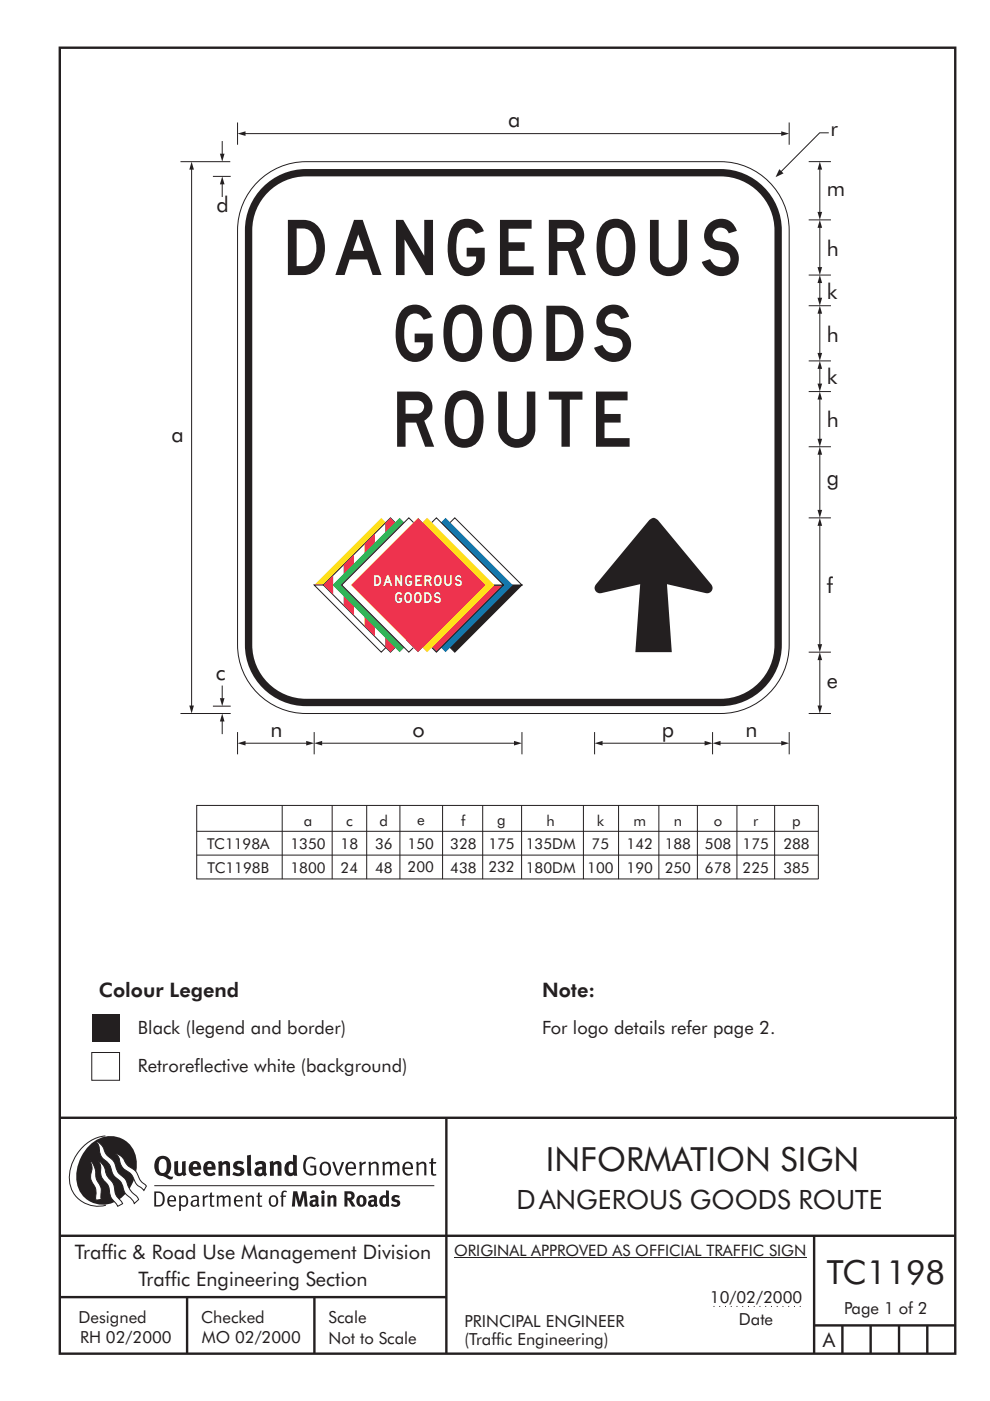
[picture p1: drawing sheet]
<svg xmlns="http://www.w3.org/2000/svg" width="210mm" height="297mm" viewBox="0 0 210 297" stroke-linecap="round" stroke-linejoin="round" font-family="sans-serif">
<path d="M12.7 10.1h189.9v276.9h-189.9zM12.7 237h190.3M94.7 236.9v50.1M12.7 262h190M172.7 262v25M172.7 281h30M178.7 281v6M184.7 281v6M190.7 281v6M196.7 281v6" fill="none" stroke="#231f20" stroke-width=".51"/>
<path d="M96.3 266.7h74.7" fill="none" stroke="#231f20" stroke-width=".21"/>
<path d="M19.5 223.2h5.9v5.8h-5.9z" fill-rule="evenodd" fill="#fff" stroke="#231f20" stroke-width=".21"/>
<path d="M19.5 215h5.9v5.9h-5.9z" fill="#231f20"/>
<path d="M151.3 277h19.2" fill="none" stroke="#231f20" stroke-width=".21" stroke-dasharray=".2 1" stroke-linecap="butt"/>
<path d="M12.7 275h82M39.7 275v12M66.7 275v12" fill="none" stroke="#231f20" stroke-width=".51"/>
<path d="M54.7 38.6a14.5 14.5 0 0 1 10.2-4.3h87.9a14.6 14.6 0 0 1 14.6 14.5v87.9a14.6 14.6 0 0 1-14.6 14.6h-87.9a14.6 14.6 0 0 1-14.5-14.6v-87.9a14.5 14.5 0 0 1 4.3-10.2z" fill="none" stroke="#231f20" stroke-width=".21"/>
<path d="M55.3 40.1a13 13 0 0 1 9.6-4.3h87.9a13 13 0 0 1 13 13v87.9a13 13 0 0 1-13 13h-87.9a13 13 0 0 1-13-13v-87.9a12.9 12.9 0 0 1 3.4-8.7z" fill-rule="evenodd" fill="#231f20"/>
<path d="M56.9 40.8a11.4 11.4 0 0 1 8-3.4h87.9a11.5 11.5 0 0 1 11.5 11.4v87.9a11.5 11.5 0 0 1-11.5 11.5h-87.9a11.5 11.5 0 0 1-11.4-11.5v-87.9a11.4 11.4 0 0 1 3.4-8z" fill-rule="evenodd" fill="#fff"/>
<path d="M175.8 28.2h-1.9l-8.3 8.3" fill="none" stroke="#231f20" stroke-width=".21"/>
<path d="M165.3 35.9l.9 .9-1.7 .8z" fill="#231f20"/>
<path d="M173.9 111.3v25.4" fill="none" stroke="#231f20" stroke-width=".21"/>
<g fill="#231f20">
<path d="M173.9 109.8l.5 1.7h-1z"/>
<path d="M173.4 136.6h1l-.5 1.7z"/>
</g>
<path d="M173.9 139.8v9.9" fill="none" stroke="#231f20" stroke-width=".21"/>
<g fill="#231f20">
<path d="M173.9 138.3l.5 1.7h-1z"/>
<path d="M173.4 149.6h1l-.5 1.7z"/>
</g>
<path d="M51.9 28.3h113.9" fill="none" stroke="#231f20" stroke-width=".21"/>
<g fill="#231f20">
<path d="M165.7 27.8l1.7 .5-1.7 .5z"/>
<path d="M50.4 28.3l1.7-.5v1z"/>
</g>
<path d="M167.4 26v4.7M171.5 138.3h4.7" fill="none" stroke="#231f20" stroke-width=".21"/>
<path d="M137.7 110.3a1.14 1.14 0 0 1 1.8 0l11.3 13.6a1.13 1.13 0 0 1 .2 1.3 1.13 1.13 0 0 1-1.3 .6l-8.2-1.9 1 14.4h-7.7l1-14.4-8.3 1.9a1.14 1.14 0 0 1-1.2-.6 1.14 1.14 0 0 1 .1-1.3z" fill-rule="evenodd" fill="#231f20"/>
<path d="M173.9 96.3v12M171.5 109.8h4.7" fill="none" stroke="#231f20" stroke-width=".21"/>
<g fill="#231f20">
<path d="M173.9 94.7l.5 1.7h-1z"/>
<path d="M173.4 108.1h1l-.5 1.7z"/>
</g>
<path d="M171.5 94.7h4.7M173.9 84.6v8.6" fill="none" stroke="#231f20" stroke-width=".21"/>
<g fill="#231f20">
<path d="M173.9 83l.5 1.7h-1z"/>
<path d="M173.4 93h1l-.5 1.7z"/>
</g>
<path d="M173.9 78.1v3.4M171.5 83h4.7" fill="none" stroke="#231f20" stroke-width=".21"/>
<g fill="#231f20">
<path d="M173.9 76.5l.5 1.7h-1z"/>
<path d="M173.4 81.3h1l-.5 1.7z"/>
</g>
<path d="M171.5 76.5h4.7M173.9 66.4v8.6" fill="none" stroke="#231f20" stroke-width=".21"/>
<g fill="#231f20">
<path d="M173.9 64.8l.5 1.7h-1z"/>
<path d="M173.4 74.8h1l-.5 1.7z"/>
</g>
<path d="M173.9 59.9v3.4M171.5 64.8h4.7" fill="none" stroke="#231f20" stroke-width=".21"/>
<g fill="#231f20">
<path d="M173.9 58.3l.5 1.7h-1z"/>
<path d="M173.4 63.1h1l-.5 1.7z"/>
</g>
<path d="M171.5 58.3h4.7M173.9 48.2v8.6" fill="none" stroke="#231f20" stroke-width=".21"/>
<g fill="#231f20">
<path d="M173.9 46.6l.5 1.7h-1z"/>
<path d="M173.4 56.6h1l-.5 1.7z"/>
</g>
<path d="M171.5 34.3h4.7M173.9 35.8v9.3" fill="none" stroke="#231f20" stroke-width=".21"/>
<g fill="#231f20">
<path d="M173.9 34.3l.5 1.7h-1z"/>
<path d="M173.4 44.9h1l-.5 1.7z"/>
</g>
<path d="M82.2 124h28.5l-14.2 14.3z" fill-rule="evenodd" fill="#231f20" stroke="#231f20" stroke-width=".21"/>
<path d="M82.2 124l14.3-14.2 14.2 14.2z" fill-rule="evenodd" fill="#fff" stroke="#231f20" stroke-width=".21"/>
<path d="M80.3 124l14.2-14.2 14.3 14.2-14.3 14.3z" fill-rule="evenodd" fill="#007ac2"/>
<path d="M78.3 124h28.5l-14.2 14.3z" fill-rule="evenodd" fill="#ee334e" stroke="#231f20" stroke-width=".21"/>
<path d="M78.4 124l14.2-14.2 14.2 14.2z" fill-rule="evenodd" fill="#fff" stroke="#231f20" stroke-width=".21"/>
<g fill="#ffdf1b">
<path d="M80.9 109.8l14.2 14.2h-28.5z"/>
<path d="M76.4 124l14.2-14.2 14.3 14.2-14.3 14.3z" fill-rule="evenodd"/>
</g>
<g fill="#fff" stroke="#231f20" stroke-width=".21">
<path d="M66.6 124h28.5l-14.2 14.3z" fill-rule="evenodd"/>
<path d="M68.6 124l14.2-14.2 14.3 14.2-14.3 14.3z" fill-rule="evenodd"/>
</g>
<path d="M68.6 124l2.1-2.1v4.2zM72.9 119.7l2.2-2.2v13l-2.2-2.2zM77.3 115.3l2.2-2.2v21.9l-2.2-2.2zM81.7 110.9l1.1-1.1 1.1 1.1v26.3l-1.1 1.1-1.1-1.1zM86.1 113.1l2.2 2.2v17.5l-2.2 2.2zM90.5 117.5l2.3 2.2v8.6l-2.3 2.2zM95 121.9l2.1 2.1-2.1 2.1z" fill-rule="evenodd" fill="#ee334e"/>
<path d="M70.5 124l14.3-14.2 14.2 14.2-14.2 14.3z" fill-rule="evenodd" fill="#2eb457"/>
<path d="M72.5 124l14.2-14.2 14.3 14.2-14.3 14.3z" fill-rule="evenodd" fill="#fff" stroke="#231f20" stroke-width=".21"/>
<path d="M74.4 124l14.3-14.2 14.2 14.2-14.2 14.3z" fill-rule="evenodd" fill="#ee334e"/>
<path d="M40.6 35.8v113.9" fill="none" stroke="#231f20" stroke-width=".21"/>
<g fill="#231f20">
<path d="M40.6 34.3l.5 1.7h-.9z"/>
<path d="M40.2 149.6h.9l-.5 1.7z"/>
</g>
<path d="M47.1 38.9v2.9" fill="none" stroke="#231f20" stroke-width=".21"/>
<path d="M47.1 37.4l.5 1.7h-1z" fill="#231f20"/>
<path d="M47.1 152.8v2.9" fill="none" stroke="#231f20" stroke-width=".21"/>
<path d="M47.1 151.3l.5 1.7h-1z" fill="#231f20"/>
<path d="M47.1 29.9v2.8" fill="none" stroke="#231f20" stroke-width=".21"/>
<path d="M46.6 32.6h1l-.5 1.7z" fill="#231f20"/>
<path d="M47.1 145.3v2.9" fill="none" stroke="#231f20" stroke-width=".21"/>
<path d="M46.6 148h1l-.5 1.7z" fill="#231f20"/>
<path d="M38.3 34.3h10.5M45.2 37.4h3.7M50.4 26v4.7M38.3 151.3h10.6M45.2 149.7h3.7M51.9 157.6h13.2M171.5 151.3h4.7" fill="none" stroke="#231f20" stroke-width=".21"/>
<g fill="#231f20">
<path d="M64.9 157.1l1.7 .5-1.7 .5z"/>
<path d="M50.4 157.6l1.7-.5v1z"/>
</g>
<path d="M50.4 155.2v4.7M66.6 155.2v4.7M68.2 157.6h41" fill="none" stroke="#231f20" stroke-width=".21"/>
<g fill="#231f20">
<path d="M109 157.1l1.7 .5-1.7 .5z"/>
<path d="M66.6 157.6l1.7-.5v1z"/>
</g>
<path d="M110.7 155.2v4.7M152.7 157.6h13.1" fill="none" stroke="#231f20" stroke-width=".21"/>
<g fill="#231f20">
<path d="M165.7 157.1l1.7 .5-1.7 .5z"/>
<path d="M151.1 157.6l1.7-.5v1z"/>
</g>
<path d="M127.7 157.6h21.9M151.1 155.2v4.7M167.4 155.2v4.7" fill="none" stroke="#231f20" stroke-width=".21"/>
<g fill="#231f20">
<path d="M149.4 157.1l1.7 .5-1.7 .5z"/>
<path d="M126.1 157.6l1.7-.5v1z"/>
</g>
<g fill="none" stroke="#231f20" stroke-width=".21">
<path d="M171.5 46.6h4.7M126.1 155.2v4.7M41.7 176.3h131.9M59.9 170.8v15.6M70.5 170.8v15.6M77.8 170.8v15.6M84.8 170.8v15.6M93.9 170.8v15.6M102.4 170.8v15.6M110.6 170.8v15.6M123.7 170.7v15.7M131.2 170.7v15.7"/>
<path d="M139.7 170.7v15.7M147.9 170.7v15.7M156.3 170.7v15.7M164.3 170.7v15.7M41.7 181.3h131.8M173.6 186.4h-131.9v-15.6h131.9v15.6"/>
</g>
<g fill="#231f20">
<path d="M64.9 245.6a1.61 1.61 0 0 1 2.1 0l-.2 .3a1.17 1.17 0 0 0-1.4-.2 1.17 1.17 0 0 0-.6 1.3 1.42 1.42 0 0 0 1.2 1.9l.7-.2v-1.2h-.8l-.1-.4h1.3v1.8a1.82 1.82 0 0 1-2.2 0 1.82 1.82 0 0 1-.6-2.1l.2-.7z" fill-rule="evenodd"/>
<path d="M68.2 246.5a1.77 1.77 0 0 0 .4 2.7 1.39 1.39 0 0 0 1.4-.5 1.39 1.39 0 0 0 .2-1.5 1.19 1.19 0 0 0-2-.7zM68.5 246.8a.83 .83 0 0 1 1 .1 .83 .83 0 0 1 .2 1 .75 .75 0 0 1-.6 1 .75 .75 0 0 1-.8-.8v-1z" fill-rule="evenodd"/>
<path d="M70.5 246.4l.4-.1 .8 2.4 .8-2.3h.5l-1.1 2.8h-.4z" fill-rule="evenodd"/>
<path d="M73.6 246.7a1.74 1.74 0 0 0 .5 2.5h.9l.5-.3-.2-.3a.89 .89 0 0 1-1.1 .2 .89 .89 0 0 1-.4-.9h1.7a1.15 1.15 0 0 0-.5-1.4 1.15 1.15 0 0 0-1.4 .2zM73.9 246.9a.67 .67 0 0 1 .9-.2 .67 .67 0 0 1 .3 .8h-1.3z" fill-rule="evenodd"/>
<path d="M76.2 246.4l.4-.1 .1 .4 .5-.4h.4l-.1 .5a.61 .61 0 0 0-.8 .6v1.8h-.4z" fill-rule="evenodd"/>
<path d="M78.1 246.4l.4-.1 .2 .4a.89 .89 0 0 1 .9-.4 .89 .89 0 0 1 .7 .7v2.2h-.4v-2.2l-.1-.2-.4-.1-.7 .4v2.1h-.5z" fill-rule="evenodd"/>
<path d="M81.1 246.4l.4-.1 .1 .4a.83 .83 0 0 1 .8-.4 .83 .83 0 0 1 .7 .5 .86 .86 0 0 1 .9-.5 .86 .86 0 0 1 .7 .7v2.2h-.4l-.1-2.3a.5 .5 0 0 0-.8 0l-.3 .2v2.1h-.4v-2.2l-.4-.3-.7 .4v2.1h-.4z" fill-rule="evenodd"/>
<path d="M85.7 246.7a1.74 1.74 0 0 0 .5 2.5h.9l.4-.3-.1-.3a.89 .89 0 0 1-1.1 .2 .89 .89 0 0 1-.5-.9h1.8a1.15 1.15 0 0 0-.5-1.4 1.15 1.15 0 0 0-1.4 .2zM86 246.9a.67 .67 0 0 1 .9-.2 .67 .67 0 0 1 .3 .8h-1.4z" fill-rule="evenodd"/>
<path d="M88.2 246.4l.5-.1 .1 .4a.89 .89 0 0 1 .9-.4 .89 .89 0 0 1 .7 .7v2.2h-.4v-2.2l-.1-.2-.3-.1-.8 .4v2.1h-.4z" fill-rule="evenodd"/>
<path d="M91.4 245.6l.5-.1v.9h.7l-.2 .3h-.6l.1 2.1 .1 .1h.5l.1 .3a.71 .71 0 0 1-1.2-.6v-1.9h-.3v-.3h.3z" fill-rule="evenodd"/>
<path d="M37 246.3l.8-.2v2a.46 .46 0 0 0 .2 .6 .46 .46 0 0 0 .6-.2v-2.2l.8-.2v2.4l.2 .5-.6 .4-.2-.3a1.03 1.03 0 0 1-1.2 .2 1.03 1.03 0 0 1-.6-1.1z" fill-rule="evenodd"/>
<path d="M40.4 246.6a1.64 1.64 0 0 0 0 2.3 1.64 1.64 0 0 0 2.3 0l-.4-.4a.78 .78 0 0 1-.9 .3 .78 .78 0 0 1-.5-.8h1.8a1.37 1.37 0 0 0-.6-1.6 1.37 1.37 0 0 0-1.7 .2zM41 246.9a.48 .48 0 0 1 .7-.1 .48 .48 0 0 1 .1 .6h-.9z" fill-rule="evenodd"/>
<path d="M43.5 246.6a1.65 1.65 0 0 0-.2 2 1.65 1.65 0 0 0 1.9 .7l.5-.4-.3-.4a.78 .78 0 0 1-.9 .3 .78 .78 0 0 1-.5-.8h1.7a1.37 1.37 0 0 0-.5-1.6 1.37 1.37 0 0 0-1.7 .2zM44.1 246.9a.48 .48 0 0 1 .6-.1 .48 .48 0 0 1 .2 .6h-.9z" fill-rule="evenodd"/>
<path d="M46.2 246.3l.8-.2 .1 .4a.95 .95 0 0 1 1-.3 .95 .95 0 0 1 .7 .8v2.3h-.8v-2.3l-.3-.2-.5 .3v2.2h-.8z" fill-rule="evenodd"/>
<path d="M49.6 246.5a1.73 1.73 0 0 1 2.1-.1l-.2 .6-.6-.2a.42 .42 0 0 0-.6 .2l.2 .3a1.23 1.23 0 0 1 1.4 1 1.47 1.47 0 0 1-2.3 .9l-.3-.2 .3-.6 .7 .3a.47 .47 0 0 0 .7-.3 .87 .87 0 0 0-1-.5l-.4-.2-.1-.4z" fill-rule="evenodd"/>
<path d="M54 246.6l.4 .6 .3-.2a.62 .62 0 0 1 .9 0v.4a1.21 1.21 0 0 0-1.3 .3 1.21 1.21 0 0 0-.2 1.3 1.19 1.19 0 0 0 1.7 .1l.5 .3 .4-.5-.3-.3v-1.4a.96 .96 0 0 0-1.3-1zM55 248l.6-.1v.7a.43 .43 0 0 1-.7 .1 .43 .43 0 0 1 .1-.7z" fill-rule="evenodd"/>
<path d="M57.1 246.3l.8-.2 .1 .4a.95 .95 0 0 1 1-.3 .95 .95 0 0 1 .7 .8v2.3h-.8v-2.3l-.3-.2-.5 .3v2.2h-.8z" fill-rule="evenodd"/>
<path d="M62.1 244.8l.1 1.5a1.29 1.29 0 0 0-1.4 .2 1.29 1.29 0 0 0-.5 1.3 1.24 1.24 0 0 0 .5 1.4 1.24 1.24 0 0 0 1.5-.1v.2h.8l-.1-4.3zM61.5 246.9l.4-.1 .3 .2v1.5l-.3 .1a.48 .48 0 0 1-.7-.4 1.52 1.52 0 0 1 .3-1.3z" fill-rule="evenodd"/>
<path d="M52.4 245l.8-.2 .2 4.5h-.8l-.1-.2z" fill-rule="evenodd"/>
</g>
<path d="M22.4 240.8a9 9 0 0 0-7.4 10.9 6.2 6.2 0 0 0 7.5 3.8M32.7 251.4h59.4" fill="none" stroke="#231f20" stroke-width=".21"/>
<path d="M19.1 242.7a5.7 5.7 0 0 1 6.5-1.4 5.7 5.7 0 0 1 3.4 5.7 8.6 8.6 0 0 1-6.2 8.3 5.7 5.7 0 0 1-6.6-7 9.9 9.9 0 0 1 2.9-5.6z" fill-rule="evenodd" fill="#231f20"/>
<path d="M24.4 244.5a3.1 3.1 0 0 1 2.3 2.2l.8 .7a3.2 3.2 0 0 1 2 2.4l.4 .6 1.2 1.1-.6 .9-.2-.3a3.5 3.5 0 0 1-1.9-2.1 3.8 3.8 0 0 0-2.1-2.1 3.5 3.5 0 0 1-1-2.3zM20.4 241.9a3.4 3.4 0 0 1 1.9 2.5l.7 .8a3.3 3.3 0 0 1 1.7 2.6 4.4 4.4 0 0 0 1.7 2l.3 .3a6.1 6.1 0 0 0 2.4 3.7l.3 .5-.9 .9a6.1 6.1 0 0 0-2-2.2l-.3-.8a3.6 3.6 0 0 0-1.9-2.8l-.6-1a3.6 3.6 0 0 0-1.9-2.8 3.7 3.7 0 0 1-.8-2.4zM21 246.1a3.4 3.4 0 0 1 1.5 2.7l.6 1a3.8 3.8 0 0 1 1.3 3.1l.4 .7 1.2 1.6-1 .6-.5-.8a3.2 3.2 0 0 1-1.3-2.8 4.3 4.3 0 0 0-1.4-2.2 4.7 4.7 0 0 1-.5-2.9zM19.2 246.1a5.1 5.1 0 0 1 1.2 3.7l.3 .7a3.1 3.1 0 0 1 .7 3l.1 .8-1.2 .2v-.8a3.5 3.5 0 0 0-.9-3.2 3.6 3.6 0 0 1 .1-2.6z" fill-rule="evenodd" fill="#fff" stroke="#231f20" stroke-width=".21"/>
<g fill="#231f20">
<path d="M33.3 245.5a2.51 2.51 0 0 0 .5 3.7l.7 .1a2.79 2.79 0 0 0 2 .7l.3-.5h-.6l-.7-.4a2.56 2.56 0 0 0 0-3.8 1.83 1.83 0 0 0-2.2 .2zM34 245.9a.87 .87 0 0 1 1 0 .87 .87 0 0 1 .4 .9v.4a1.17 1.17 0 0 1-.9 1.5l-.3-.1a2.38 2.38 0 0 1-.2-2.7z" fill-rule="evenodd"/>
<path d="M33.1 252.9v2.6a1.12 1.12 0 0 0 1.2-.3 1.12 1.12 0 0 0 .2-1.2l-.1-.5-.3-.4zM32.7 252.6h1.1a1.67 1.67 0 0 1 1.1 1.7 1.67 1.67 0 0 1-1.2 1.5h-1zM36 253.9l-.1 .5h1.1a.55 .55 0 0 0-.3-.6 .55 .55 0 0 0-.7 .1zM35.8 253.7a.95 .95 0 0 1 1.1-.1 .95 .95 0 0 1 .4 1.1h-1.4a.72 .72 0 0 0 .4 .8 .72 .72 0 0 0 .9-.2l.1 .3a1.15 1.15 0 0 1-1.5 0 1.15 1.15 0 0 1-.3-1.5zM38.4 254.1v1.2a.7 .7 0 0 0 .9 .1 .7 .7 0 0 0 .2-.9 .61 .61 0 0 0-.4-.7 .61 .61 0 0 0-.7 .3zM38 253.5l.3-.1v.4a.95 .95 0 0 1 1.3-.2 .95 .95 0 0 1 .3 1.2 .92 .92 0 0 1-.5 1 .92 .92 0 0 1-1-.2v1.1l-.4 .1zM40.9 254.8a.5 .5 0 0 0 .2 .8 .5 .5 0 0 0 .7-.4v-.6zM40.5 253.7a1 1 0 0 1 1.7 .3v1.4l.2 .2-.2 .3-.4-.3a.78 .78 0 0 1-1.3-.1 .78 .78 0 0 1 .8-1.1h.5a.58 .58 0 0 0-.3-.7 .58 .58 0 0 0-.7 .3zM42.9 253.5l.4-.1 .1 .4 .3-.3 .5-.1-.2 .4a.52 .52 0 0 0-.6 .6v1.4h-.4zM44.6 252.9l.4-.1-.1 .7h.6l-.1 .3h-.5v1.5a.35 .35 0 0 0 .5 .3l.1 .2a.57 .57 0 0 1-.6 .1 .57 .57 0 0 1-.3-.5v-1.6h-.3v-.3h.3zM45.9 253.5l.4-.1 .1 .4 .2-.2a.64 .64 0 0 1 1 .2 .7 .7 0 0 1 .7-.4 .7 .7 0 0 1 .6 .7v1.7h-.4v-1.7l-.3-.3-.6 .3v1.7h-.3v-1.6a.38 .38 0 0 0-.3-.5 .38 .38 0 0 0-.5 .2l-.1 .2v1.7h-.4zM50.2 253.9l-.2 .5h1.1a.55 .55 0 0 0-.2-.6 .55 .55 0 0 0-.7 .1zM49.9 253.7a.95 .95 0 0 1 1.2-.1 .95 .95 0 0 1 .4 1.1h-1.5a.72 .72 0 0 0 .4 .8 .72 .72 0 0 0 .9-.2l.1 .3a1.15 1.15 0 0 1-1.5 0 1.15 1.15 0 0 1-.2-1.5zM52.1 253.5l.3-.1 .1 .4a.72 .72 0 0 1 .8-.4 .72 .72 0 0 1 .6 .6v1.8h-.4v-1.6a.45 .45 0 0 0-.3-.5 .45 .45 0 0 0-.6 .3l-.1 .1v1.7h-.4zM54.7 252.9l.4-.1v.7h.5l-.1 .3h-.4v1.5a.35 .35 0 0 0 .5 .3v.2a.57 .57 0 0 1-.6 .1 .57 .57 0 0 1-.3-.5v-1.6h-.3v-.3h.3zM57.6 253.9l-.2 .7a.65 .65 0 0 0 .2 .8 .65 .65 0 0 0 .9-.2l.1-.1a.93 .93 0 0 0-.8-1.4zM57.3 253.7a1.12 1.12 0 0 1 1.4 .1 1.12 1.12 0 0 1 .2 1.4 1.01 1.01 0 0 1-1.2 .6 1.01 1.01 0 0 1-.7-1.2zM59.9 252.6l.5-.2 .5 .2-.2 .2-.3-.1-.3 .2v.6h.6l-.1 .3h-.5v2h-.4v-2h-.2v-.3h.2zM62.2 252.6l-.3 3.2h.6l.2-2.3 .6 2.3h.5l.7-2.3 .1 2.3h.7l-.3-3.2h-.9l-.5 2.1-.6-2.1zM65.7 253.7l.2 .5a.51 .51 0 0 1 .6-.4 .51 .51 0 0 1 .4 .4v.1a.88 .88 0 0 0-1.1 .4 .88 .88 0 0 0 .2 1.1 .9 .9 0 0 0 1.1-.2l.3 .3 .3-.3-.2-.3v-1.1a.87 .87 0 0 0-.5-.8 .87 .87 0 0 0-.9 .1zM66.4 254.8h.5v.5l-.2 .1h-.2l-.2-.1zM68.2 253.5v2.3h.6v-2.4zM68.1 252.8a.4 .4 0 0 0 .8 0 .4 .4 0 0 0-.8 0zM69.4 253.5l.1 2.3h.6v-1.7a.33 .33 0 0 1 .4-.2 .33 .33 0 0 1 .2 .4v1.5h.7v-1.7a.75 .75 0 0 0-.6-.7 .75 .75 0 0 0-.8 .3l-.1-.3zM73.1 252.6v3.2h.6v-1.3l.3 .2 .6 1.1h.8l-.9-1.4a.94 .94 0 0 0 .7-1 .94 .94 0 0 0-.9-.8zM73.7 253.1a.51 .51 0 0 1 .7 .1 .51 .51 0 0 1-.2 .7l-.5 .1zM75.9 253.7a1.19 1.19 0 0 0-.1 1.7 1.19 1.19 0 0 0 1.7 0 1.19 1.19 0 0 0 0-1.6 1.19 1.19 0 0 0-1.6-.1zM76.5 253.9l.2-.1a.99 .99 0 0 1 0 1.6 1.06 1.06 0 0 1-.2-1.5zM78.1 253.7l.3 .5a.51 .51 0 0 1 .5-.4 .51 .51 0 0 1 .4 .4v.1a.88 .88 0 0 0-1.1 .4 .88 .88 0 0 0 .2 1.1 .9 .9 0 0 0 1.1-.2l.3 .3 .4-.3-.2-.3v-1.1a.87 .87 0 0 0-.5-.8 .87 .87 0 0 0-1 .1zM78.8 254.8h.5v.5l-.1 .1h-.3l-.2-.1zM81.9 252.4v1.1a1.2 1.2 0 0 0-1.4 .6 1.2 1.2 0 0 0 .2 1.4l.5 .4 .8-.2v.1h.6l-.1-3.3zM81.4 253.9l.5 .2-.1 1.1a.46 .46 0 0 1-.6 0 .46 .46 0 0 1-.1-.5zM83.3 253.6a.79 .79 0 0 0-.2 .9 .79 .79 0 0 0 .9 .4 .33 .33 0 0 1 .1 .5 .33 .33 0 0 1-.5 0l-.5-.2-.2 .4a1.15 1.15 0 0 0 1.2 .3 1.15 1.15 0 0 0 .8-1 1.49 1.49 0 0 0-1.2-.8 .4 .4 0 0 1 .3-.3 .4 .4 0 0 1 .4 .1l.2 .1 .2-.4a1.47 1.47 0 0 0-1.5 0z" fill-rule="evenodd"/>
</g>
<g font-size="11.7" fill="#231f20">
<text x="61.1" y="58.3">DANGEROUS</text>
<text x="83.9" y="76.5">GOODS</text>
<text x="84.2" y="94.7">ROUTE</text>
</g>
<g font-size="7.1" fill="#231f20">
<text x="115.8" y="248.2">INFORMATION SIGN</text>
<text x="175.4" y="272.3">TC1198</text>
</g>
<text font-size="5.6" fill="#231f20" x="109.5" y="256.4">DANGEROUS GOODS ROUTE</text>
<g font-size="4.6" fill="#231f20">
<text x="107.8" y="27">a</text>
<text x="176.2" y="28.9">r</text>
<text x="175.4" y="41.5">m</text>
<text x="45.9" y="44.9">d</text>
<text x="175.4" y="54.2">h</text>
<text x="175.4" y="63.3">k</text>
<text x="175.4" y="72.4">h</text>
<text x="175.4" y="81.5">k</text>
<text x="36.4" y="93.8">a</text>
<text x="175.4" y="90.6">h</text>
<text x="175.4" y="102.8">g</text>
<text x="175.4" y="125.8">f</text>
<text x="45.8" y="144.2">c</text>
<text x="175.4" y="145.8">e</text>
<text x="57.4" y="156.2">n</text>
<text x="87.5" y="156.2">o</text>
<text x="140.4" y="156.2">p</text>
<text x="158.2" y="156.2">n</text>
</g>
<g font-size="4.2" fill="#231f20">
<text x="20.9" y="211.4">Colour Legend</text>
<text x="115" y="211.4">Note:</text>
<text x="15.9" y="267">Traffic &amp; Road Use Management Division</text>
<text x="29.4" y="272.6">Traffic Engineering Section</text>
<text x="174.5" y="285.5">A</text>
</g>
<g font-size="3.9" fill="#231f20">
<text x="29.3" y="219.2">Black (legend and border)</text>
<text x="115" y="219.2">For logo details refer page 2.</text>
<text x="29.3" y="227.3">Retroreflective white (background)</text>
</g>
<g font-size="3.5" fill="#231f20">
<text x="16.7" y="280.5">Designed</text>
<text x="42.7" y="280.5">Checked</text>
<text x="69.7" y="280.5">Scale</text>
<text x="98.5" y="281.4">PRINCIPAL ENGINEER</text>
<text x="150.6" y="276.3">10/02/2000</text>
<text x="156.7" y="281">Date</text>
<text x="179" y="278.7">Page 1 of 2</text>
<text x="17" y="284.8">RH 02/2000</text>
<text x="42.8" y="284.8">MO 02/2000</text>
<text x="69.7" y="285">Not to Scale</text>
<text x="98.5" y="285.1">(Traffic Engineering)</text>
</g>
<text font-size="3.4" fill="#231f20" x="96.3" y="266.3">ORIGINAL APPROVED AS OFFICIAL TRAFFIC SIGN</text>
<g font-size="3.2" fill="#231f20">
<text x="64.4" y="175.2">a</text>
<text x="73.4" y="175.2">c</text>
<text x="80.5" y="175.2">d</text>
<text x="86.5" y="179.9">150</text>
<text x="88.5" y="175">e</text>
<text x="97.8" y="175.2">f</text>
<text x="103.6" y="179.9">175</text>
<text x="105.5" y="175">g</text>
<text x="115.9" y="175.2">h</text>
<text x="126.6" y="175.2">k</text>
<text x="134.3" y="175.2">m</text>
<text x="142.9" y="175.2">n</text>
<text x="151.4" y="175.2">o</text>
<text x="159.7" y="175.2">r</text>
<text x="168" y="175.2">p</text>
<text x="43.9" y="180.1">TC1198A</text>
<text x="44" y="185">TC1198B</text>
<text x="61.6" y="180.1">1350</text>
<text x="61.6" y="185">1800</text>
<text x="72.2" y="185">24</text>
<text x="72.2" y="180.1">18</text>
<text x="79.5" y="185">48</text>
<text x="79.5" y="180.1">36</text>
<text x="86.5" y="184.9">200</text>
<text x="95.5" y="180.1">328</text>
<text x="95.5" y="185">438</text>
<text x="103.6" y="184.9">232</text>
<text x="111.5" y="180.1">135DM</text>
<text x="111.5" y="185">180DM</text>
<text x="124.6" y="185">100</text>
<text x="125.5" y="180.1">75</text>
<text x="132.9" y="180.1">142</text>
<text x="132.9" y="185">190</text>
<text x="141" y="180.1">188</text>
<text x="141" y="185">250</text>
<text x="149.5" y="180.1">508</text>
<text x="149.5" y="185">678</text>
<text x="157.5" y="180.1">175</text>
<text x="157.5" y="185">225</text>
<text x="166.1" y="180.1">288</text>
<text x="166.1" y="185">385</text>
</g>
<g font-size="2.3" fill="#fff">
<text x="79.4" y="124.2">DANGEROUS</text>
<text x="83.8" y="127.9">GOODS</text>
</g>
</svg>
